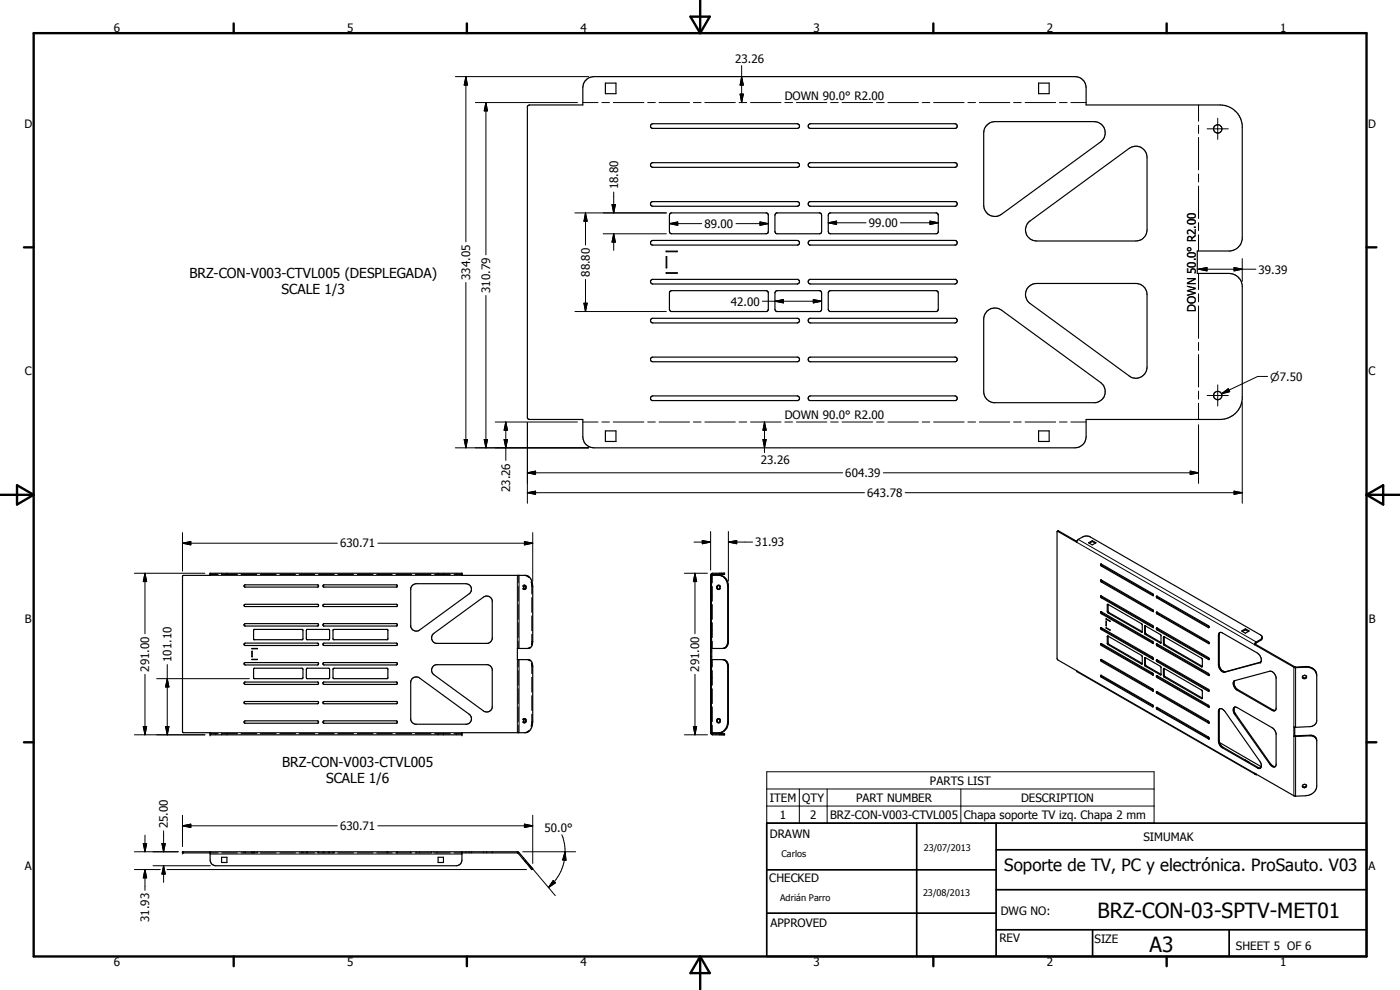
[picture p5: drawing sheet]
<svg xmlns="http://www.w3.org/2000/svg" width="420mm" height="297mm" viewBox="0 0 420 297" stroke-linecap="round" stroke-linejoin="round" font-family="sans-serif">
<g fill="none" stroke="#000" stroke-width=".35">
<path d="M158.3 31.8l.6-.3h16v-5.2a3.3 3.3 0 0 1 3.4-3.3h144.3a3.3 3.3 0 0 1 3.4 3.3v5.2h40.2a6.7 6.7 0 0 1 6.6 6.1v34.2a4.1 4.1 0 0 1-3.5 3.5h-10v6.7h9.5a4 4 0 0 1 4 3.6v34.2a6.7 6.7 0 0 1-6.6 6.1h-40.2v5.1a3.3 3.3 0 0 1-3.4 3.4h-144.3a3.3 3.3 0 0 1-3.4-3.4v-5.1h-16l-.6-.6zM181.7 24.9h3.2v3.2h-3.2zM195.5 37.3l43.8-.2a.71 .71 0 0 1 .6 .7 .71 .71 0 0 1-.5 .7h-43.7a.71 .71 0 0 1-.5-.5 .71 .71 0 0 1 .3-.7zM242.7 37.4l.5-.3h43.4a.72 .72 0 0 1 .7 .6 .72 .72 0 0 1-.5 .8h-43.8l-.4-.4zM295.9 37.8l1.4-1.1 1.3-.2h29.8a3.4 3.4 0 0 1 3.1 2.3 3.4 3.4 0 0 1-1.1 3.7l-29.8 21.8a3.4 3.4 0 0 1-5.4-2.7v-21.8l.3-1.2zM311.7 24.9h3.2v3.2h-3.2zM195.5 48.9l43.9-.1 .4 .3a.68 .68 0 0 1 .1 .7 .68 .68 0 0 1-.6 .4h-43.4a.69 .69 0 0 1-.7-.5 .69 .69 0 0 1 .3-.8zM242.6 49.2l.4-.4h43.8a.72 .72 0 0 1 .5 .8 .72 .72 0 0 1-.7 .6h-43.4l-.6-.4zM195.4 72.4l.5-.3h43.4a.71 .71 0 0 1 .6 .7 .71 .71 0 0 1-.5 .7h-43.7l-.4-.3zM195.4 60.7l.3-.2h43.7a.71 .71 0 0 1 .5 .8 .71 .71 0 0 1-.6 .6h-43.4a.71 .71 0 0 1-.6-.4 .71 .71 0 0 1 .1-.8zM199.9 75.4h3.3v.1h-3.3zM199.9 77h.2v3.3h-.2z"/>
<path d="M201.1 64.1l.3-.2h28.7l.3 .2 .2 .5v4.9l-.2 .5-.5 .1h-28.3l-.5-.1-.2-.5v-4.9zM232.8 64.1l.3-.2h13l.3 .2 .2 .5-.1 5.2-.6 .3h-13l-.3-.6v-4.9zM242.7 60.7l.3-.2h43.8a.72 .72 0 0 1 .5 .8 .72 .72 0 0 1-.7 .6h-43.4a.71 .71 0 0 1-.6-.4 .71 .71 0 0 1 .1-.8zM242.7 72.4l.5-.3h43.4a.72 .72 0 0 1 .7 .6 .72 .72 0 0 1-.5 .8h-43.8l-.4-.3zM248.8 64.1l.3-.2h32l.5 .7v4.9l-.2 .5-.5 .1h-31.7l-.4-.1-.2-.5v-4.9zM308.8 66.5l30.1-22a3.3 3.3 0 0 1 3.5-.3 3.3 3.3 0 0 1 1.8 3v21.8a3.3 3.3 0 0 1-3.3 3.3h-29.8a3.3 3.3 0 0 1-3.1-2.1 3.3 3.3 0 0 1 .8-3.7zM195.5 95.6l43.9-.1a.71 .71 0 0 1 .5 .8 .71 .71 0 0 1-.6 .6h-43.4a.72 .72 0 0 1-.7-.5 .72 .72 0 0 1 .3-.8zM195.5 83.9l43.9-.1 .4 .3a.68 .68 0 0 1 .1 .7 .68 .68 0 0 1-.6 .4h-43.4a.69 .69 0 0 1-.7-.5 .69 .69 0 0 1 .3-.8zM199.9 81.8h3.3v.2h-3.3zM201 87.5l.6-.3h28.3l.5 .2 .2 .5v4.9l-.5 .7h-28.7l-.5-.7zM232.8 87.4l.4-.2 13 .1 .4 .6-.1 5.2-.4 .4h-13l-.5-.7v-4.9zM242.6 84.2l.4-.4h43.8a.72 .72 0 0 1 .5 .8 .72 .72 0 0 1-.7 .6h-43.4l-.6-.4z"/>
<path d="M242.7 95.7l.3-.2h43.8a.72 .72 0 0 1 .5 .8 .72 .72 0 0 1-.7 .6h-43.4a.71 .71 0 0 1-.6-.4 .71 .71 0 0 1 .1-.8zM248.8 87.4l.4-.2h31.7l.6 .3 .1 .4v4.9l-.5 .7h-32l-.5-.7v-4.9zM296.2 93.4a3.4 3.4 0 0 1 4.4-.4l29.8 21.8a3.4 3.4 0 0 1 1.2 3.5 3.4 3.4 0 0 1-2.8 2.5h-30.7a3.4 3.4 0 0 1-2.9-3.3v-21.7l.3-1.3zM308.7 86l1.1-.7 1.3-.3h29.8a3.3 3.3 0 0 1 3.3 3.4v21.8a3.3 3.3 0 0 1-1.8 2.9 3.3 3.3 0 0 1-3.5-.3l-29.8-21.7a3.3 3.3 0 0 1-.4-5.1zM195.4 107.4l.5-.3h43.4a.7 .7 0 0 1 .6 .7 .7 .7 0 0 1-.6 .7h-43.4a.71 .71 0 0 1-.6-.4 .71 .71 0 0 1 .1-.7zM195.5 118.9l43.8-.1a.71 .71 0 0 1 .6 .6 .71 .71 0 0 1-.5 .8h-43.7a.71 .71 0 0 1-.5-.6 .71 .71 0 0 1 .3-.7zM242.7 107.4l.5-.3h43.4a.7 .7 0 0 1 .7 .7 .7 .7 0 0 1-.7 .7h-43.4a.71 .71 0 0 1-.6-.4 .71 .71 0 0 1 .1-.7zM242.7 119l.5-.2h43.4a.72 .72 0 0 1 .7 .6 .72 .72 0 0 1-.5 .8h-43.8l-.4-.4zM181.7 129.3h3.2v3.2h-3.2zM311.7 129.3h3.2v3.2h-3.2zM317.3 159.5l-.1 38.1 .2 .4 5.7 3.3 .1 .2 53.5 30.8M317.3 159.4l5.8 3.3 .5-.9 1.8-.9 .8-.1 1 .3 51.1 29.4a.92 .92 0 0 1 .2 1.5l-1.6 1-.1 .3"/>
<path d="M317.3 159.4l.4-.1 5.5 3.1M317.3 159.4v.1M63.1 172.3h2.3M66.5 172v.1M66.5 172.2v.1M66.6 172.3h4.6M68.1 172v.1M68.1 172.2v.1M72.4 172.3h4.6M73.4 175.6l21.9-.1 .3 .3-.2 .3h-21.9l-.3-.3zM78.2 172.3h4.6M84 172.3h4.7"/>
<path d="M89.8 172.3h4.6M95.6 172.3h4.7M97 175.6l21.9-.1 .4 .3-.2 .3h-22zM101.4 172.3h4.7M107.3 172.3h4.6M113.1 172.3h4.6M118.9 172.3h4.6M123.6 175.8l1.3-.7h14.9a1.68 1.68 0 0 1 1.6 1.2 1.68 1.68 0 0 1-.6 1.9l-14.9 10.9a1.68 1.68 0 0 1-2.6-1.1v-11.5zM124.7 172.3h4.6M130.5 172.3h4.6M131.5 172v.1M131.5 172.2v.1"/>
<path d="M133.1 172v.1M133.1 172.2v.1M136.3 172.3h2.3M156.9 176.5l.4 .4M157.3 175.6h.1M157.3 175.6l-.4 .3M157.3 176.9h.1M157.4 175.6l-.3 .5 .3 .7M157.4 175.6l.5 .3v.6l-.5 .3M157.4 175.6l.2 .5-.2 .7M157.4 176.8l-.1 .1M157.4 175.6h.1"/>
<path d="M157.5 172.6l.8 .3 .4 .4M159.4 174.5l.2 3.7M159.6 179.3v4.4M213.3 172.6h2.8a3 3 0 0 1 2.5 3v17.3a1.76 1.76 0 0 1-1.5 1.7h-3.8M213.3 175.1h.1M213.3 172.6l.5-.6h3.7v.3l-3.8 .1-.1 2.4M213.3 175.5h.1M213.3 176.1h.1M213.3 172.6v47.2M213.3 178.8h.1M213.5 175.1h.1M213.5 175.5h.1"/>
<path d="M213.5 176.1h.1M213.5 178.8h.1M213.6 175.9v4.4M214.9 172v.1M214.9 172.2v.1M215.5 176.9a.6 .6 0 0 0 .6-.6 .6 .6 0 0 0-.6-.6 .67 .67 0 0 0-.2 .7 .67 .67 0 0 0 .5 .5M215.5 176.9h.1M215.5 175.6h.1M215.7 176.9h.1M215.7 175.6h.1M215.8 172.6a3.1 3.1 0 0 1 2.6 3.4v16.5a1.91 1.91 0 0 1-1.5 2.1M216.2 175.9l-.3-.3h-.5a.68 .68 0 0 0-.3 .7 .68 .68 0 0 0 .4 .6"/>
<path d="M216.2 176.6l-.4 .3M216.2 176.5v.1M216.5 172v.1M216.5 172.2v.1M326.7 162.9l1.1-.7 1.1 .7-1.1 .6zM327.8 162.5l-.9 .5M327.8 162.5l.9 .5M327.8 162.2v.3M330.4 174l-.1 .1M330.4 174h.1M330.4 169.2l-.1 .1M330.4 169.2h.1"/>
<path d="M330.5 178.8l-.2 .1 .2 .5 15.4 8.8 .2-.1M330.5 178.8h.1M330.5 174l15.5 8.9 .1 .5h-.2l-15.4-8.8-.2-.5M330.5 178.8l15.4 8.8 .2 .5M330.5 169.2l15.4 8.9 .2 .5h-.2l-15.4-8.8-.2-.5M330.5 178.8l.3 .4 15.3 8.9M330.5 169.2l.3 .5 15.3 8.8M330.5 174l.3 .5 15.3 8.8M347.1 178.9l-.1 .3 .3 .3 15.3 8.8 .3-.2M347.1 178.9h.1M347.2 178.9h.1M347.3 178.9l.2 .4 15.4 8.8"/>
<path d="M347.3 178.9l15.3 8.8 .3 .4M73.3 193.2l.3-.2h21.7a.36 .36 0 0 1 .3 .3 .36 .36 0 0 1-.3 .4h-21.7l-.3-.2zM73.3 199l.3-.2h21.7a.36 .36 0 0 1 .3 .4 .36 .36 0 0 1-.3 .3h-21.7l-.3-.2zM73.4 187.2l21.9-.1 .3 .4-.2 .3h-21.9l-.3-.3zM73.4 181.4l21.9-.1 .3 .4-.2 .3h-21.9l-.3-.3zM75.6 194.6h1.6zM75.6 195.4l.1 1.7zM75.6 197.8l1.6 .1zM76.3 188.8h14.4l.2 .3v2.5l-.2 .3h-14.4l-.2-.1v-2.8zM92 188.9l6.7-.1 .2 .3-.1 2.8h-6.8zM97 181.4l21.9-.1 .4 .4-.2 .3h-22zM97 187.2l21.9-.1 .4 .4-.2 .3h-22z"/>
<path d="M97.1 193h21.8l.4 .3-.4 .4h-21.6l-.4-.2zM97.1 198.8h21.8l.4 .3-.4 .4h-21.6l-.4-.2zM100 188.9l16.2-.1 .2 .2v2.8l-.2 .1h-16.1l-.2-.3zM129.8 190.5l15.3-11.3a1.64 1.64 0 0 1 2.6 1v11.5l-.8 1.1-.5 .2h-15.5a1.72 1.72 0 0 1-1.1-2.5zM130.1 199.8l.8-.4h15.5l.5 .2 .8 1.2v11.5a1.68 1.68 0 0 1-2.6 1l-14.9-10.9a1.71 1.71 0 0 1-.1-2.6zM158.3 194.6a1.66 1.66 0 0 0 1.6-2.1v-16.5a2.95 2.95 0 0 0-2.2-3.4h-19.1v-.6h-75.5v.6h-8l-.3 .2v46.8l.1 .2h8.2v.7h75.5v-.7h19.1M158.3 197.9l.3 .1M158.6 197.9a1.71 1.71 0 0 1 1.3 2v16.6a2.92 2.92 0 0 1-2.4 3.3M158.6 198l.5 .3M159.1 194.2l-.5 .4h-3.3v3.3h3.3M159.5 199.1l.1 3M159.6 190.3l-.1 3.1"/>
<path d="M159.6 184.8v4.4M213.3 188.8h.1M213.3 191.9h.1M213.3 197.8h.1M213.3 197.9h3.8M213.3 194.6h.1M213.3 197.1h.1M213.3 195.4h.1M213.3 199.4h.1M213.3 193h.1M213.3 189.4h.1M213.3 182h.1"/>
<path d="M213.3 181.3h.1M213.3 187.8h.1M213.3 187.1h.1M213.3 193.7h.1M213.3 198.8h.1M213.3 199.5h.1M213.5 188.8h.1M213.5 191.9h.1M213.5 197.8h.1M213.5 194.6h.1M213.5 197.1h.1M213.5 195.4h.1"/>
<path d="M213.5 199.4h.1M213.5 193h.1M213.5 189.4h.1M213.5 182h.1M213.5 181.3h.1M213.5 187.8h.1M213.5 187.1h.1M213.5 193.7h.1M213.5 198.8h.1M213.5 199.5h.1M213.6 181.4v4.4M213.6 186.9v4.4"/>
<path d="M213.6 192.4v7.7M216.9 197.9a1.74 1.74 0 0 1 1.7 1.7v17.3a3 3 0 0 1-2.5 2.9h-2.8M217.1 198a1.98 1.98 0 0 1 1.3 1.9v16.6a3.1 3.1 0 0 1-2.6 3.3M330.3 197.9l15.6 8.8 .2 .5-.2 .1-15.4-8.8zM330.3 188.4l15.6 8.7 .2 .6h-.2l-15.4-8.8zM330.4 193.1l15.5 8.8 .2 .5-.2 .1-15.4-8.8zM330.4 183.6l15.6 8.8 .1 .5-.2 .1-15.4-8.9zM330.5 188.3h.1M330.5 183.6l.3 .4 15.3 8.8M330.5 188.3l.2 .4 15.4 8.9M330.5 193.1l.3 .4 15.3 8.9M330.5 197.9l.2 .3 15.4 8.9"/>
<path d="M332 187.7h.1M332 185.7l1.2 .7zM332 186.4v1.3M332 188.3l1.2 .8zM332 186.4h.1M332 188.4h.1M332.3 190.9l10.4 5.8 .1 2.5h-.3l-10-5.8-.2-.4zM332.4 181.3l10.3 5.9 .1 2.4-.3 .1-9.9-5.8-.3-.4zM332.6 181.4v2.1l.2 .3 10 5.7M332.6 190.9v2.1l.2 .3 10 5.8M343.6 187.7l4.7 2.7 .1 2.6-4.7-2.7zM343.6 197.3h.1"/>
<path d="M343.6 197.3l-.1 .1M343.7 197.3l4.7 2.8v2.4l-4.7-2.7-.2-2.4M343.7 187.8l.2 2.4 4.5 2.6M343.7 197.3l.2 2.4 4.5 2.6M347.1 188.4l-.1 .3 .3 .3 15.3 8.8 .3-.1M347.1 198h.1M347.1 183.6l-.1 .3 .3 .3 15.3 8.8 .3-.1M347.1 193.2l-.1 .3 .3 .3 15.5 8.8-.2-.6-15.3-8.8M347.1 198l-.1 .2 .3 .3 15.3 8.9 .3-.2M347.1 193.2h.1M347.1 183.6h.1M347.2 188.4h-.1"/>
<path d="M347.2 188.4h.1M347.2 193.2h.1M347.2 198h.1M347.2 183.6l.1 .1M347.3 198l15.3 8.8 .3 .4M347.3 183.6l.2 .5 15.4 8.8M347.3 188.4l15.3 8.9 .3 .4M347.3 183.7l15.3 8.8 .3 .4M347.3 188.4l.2 .5 15.4 8.8M347.3 193.2l.2 .4 15.4 8.9M347.3 198l.2 .4 15.4 8.8M349.2 191.1l11.5 6.5 .1 2.4-.2 .1-11.3-6.6-.1-.3z"/>
<path d="M349.4 191.1l.1 2.3 11.3 6.5M362.9 188.1v.1M365.8 190l.8-.2 10.8 6.2a2.09 2.09 0 0 1 .8 2.8l-10.6 2.9a2.12 2.12 0 0 1-1.9-2.2v-8.9zM366.1 189.8l-.2 .4v9.4a2.16 2.16 0 0 0 1.9 1.9l10.5-2.8M372.6 189.3l1.1-.6 1.2 .6-1.2 .7zM373.7 189l-.8 .5M373.7 189l.9 .5M373.7 188.7v.3M376.5 193.4l11.9 6.9 3.5-.1a2.92 2.92 0 0 1 3.2 2.2M376.8 193.3l11.9 6.9 3.1-.2a2.92 2.92 0 0 1 3.3 2.4M376.8 193.3l-.3 .1M378.8 191.3l-.3 .5-1.6 .9-.4 .7"/>
<path d="M73.4 204.7l22-.1 .2 .4-.3 .4h-21.7l-.3-.3zM73.4 216.4l21.9-.1 .3 .4-.3 .3h-21.7l-.3-.2zM73.4 210.6l22-.1 .2 .3-.3 .4h-21.7l-.3-.3zM76.2 200.6l14.4-.1 .3 .3v2.5l-.2 .3h-14.4l-.2-.1zM92 200.6h6.8l.1 2.9-.2 .1h-6.6l-.2-.3zM97 204.7l22.1-.1 .2 .4-.4 .4h-21.6l-.4-.3zM97 210.6l22.1-.1 .2 .3-.4 .4h-21.6l-.4-.3zM97.1 216.3h21.8a.36 .36 0 0 1 .4 .3 .36 .36 0 0 1-.4 .4h-21.6l-.4-.2zM100 200.6l16.1-.1 .3 .2v2.8l-.2 .1h-16.1l-.2-.3zM123.7 203.6a1.71 1.71 0 0 1 2.2-.2l14.9 10.9a1.66 1.66 0 0 1 .7 1.7 1.66 1.66 0 0 1-1.4 1.3h-15.5l-.7-.4-.6-1v-11.4zM157.3 215.6l.5 .2 .1 .7-.3 .3h-.5l-.2-.3M157.3 215.8l.1-.2 .2 .4-.2 .8-.3-.4z"/>
<path d="M157.3 215.6l-.4 .3M157.3 215.6h.1M157.5 215.6h-.1M158.7 219.2l-.9 .6M159.6 214.3l-.2 3.6M159.6 203.2v4.4M159.6 208.7v4.4M213.3 203.6h.1M213.3 200.5h.1M213.3 217.3h.1M213.3 203.1h.1M213.3 205.4h.1"/>
<path d="M213.3 204.6h.1M213.3 217h.1M213.3 216.3h.1M213.3 210.5h.1M213.3 211.2h.1M213.3 213.7h.1M213.5 203.6h.1M213.5 200.5h.1M213.5 217.3h.1M213.5 203.1h.1M213.5 205.4h.1M213.5 204.6h.1"/>
<path d="M213.5 217h.1M213.5 216.3h.1M213.5 210.5h.1M213.5 211.2h.1M213.5 213.7h.1M213.6 217.6l.1 2.4 3.8 .1v.4h-3.7l-.5-.7M213.6 201.2v4.4M213.6 206.7v4.4M213.6 212.1v4.4M215.5 215.6a.68 .68 0 0 0-.4 .6 .68 .68 0 0 0 .3 .6h.5l.3-.3M215.5 215.6h.1M215.5 215.6a.6 .6 0 0 1 .6 .6 .6 .6 0 0 1-.6 .6 .67 .67 0 0 1-.2-.7 .67 .67 0 0 1 .5-.5"/>
<path d="M215.7 215.6h.1M215.8 215.6l.4 .3M330.4 202.6l15.5 8.9 .2 .5h-.2l-15.4-8.8zM330.5 202.6l.3 .5 15.3 8.8M347.1 202.7l-.1 .3 .3 .3 15.3 8.8 .3-.1M347.2 202.7h-.1M347.2 202.7h.1M347.3 207.5l.2 .4 15.4 8.9M347.3 207.5l15.3 8.8 .3 .5M347.3 207.5l-.3 .1 .2 .4 15.4 8.9 .3-.1M347.3 212.3h-.3l.3 .6 15.3 8.8 .3-.2M347.3 202.7l15.4 8.9 .2 .4"/>
<path d="M347.3 212.3l15.4 8.8 .2 .4M347.3 202.7l.2 .5 15.4 8.8M347.3 212.3l.2 .4 15.4 8.8M349.4 200.6l.1 2.3 11.3 6.6M349.4 200.6l11.3 6.5 .1 2.5M349.4 200.6l-.2 .1v2l.2 .5 11.3 6.4M360.8 209.6h-.1M362.9 207.2v.1M365.8 212.9a1.08 1.08 0 0 1 1.8 .5l10.5 15a1.33 1.33 0 0 1-.1 2.2l-11.2-6.2-.7-.8-.4-1.3v-8.9zM366.1 212.6l-.2 .5v9.3l.6 1.3 .3 .4 10.8 6.2 .7 .1M370.2 212.4l.5-.3 .6 .2 11.1 6.6 .6 1.2v9.4a.98 .98 0 0 1-1 .6 .98 .98 0 0 1-.9-.8l-10.7-15.2-.3-.8zM370.6 204.2l10.5-2.8a2.17 2.17 0 0 1 1.9 1.9v9.4l-.3 .5"/>
<path d="M370.6 212.1l-.2 1.1 .4 1 10.5 15 .9 .7 .5 .1M370.6 204.2a1.77 1.77 0 0 0 .7 2.9l10.5 6 .9 .1M370.6 204.2a2.17 2.17 0 0 0 .9 2.7l10.5 6.1 .7 .1M388.6 218.2v2.5M392.1 202.9a.68 .68 0 0 1-.6 .5 .68 .68 0 0 1-.6-.3M395.1 202.4l.1 13.9a1.96 1.96 0 0 1-2 1.7l-4.9 .1v2.8M63.1 220.1h2.3M66.5 220.1v.2M66.5 220.4v.1M66.6 220.1h4.6M68.1 220.1v.2M68.1 220.4v.1"/>
<path d="M72.4 220.1h4.6M78.2 220.1h4.6M84 220.1h4.7M89.8 220.1h4.6M95.6 220.1h4.7M101.4 220.1h4.7M107.3 220.1h4.6M113.1 220.1h4.6M118.9 220.1h4.6M124.7 220.1h4.6M130.5 220.1h4.6M131.5 220.1v.2"/>
<path d="M131.5 220.4v.1M133.1 220.1v.2M133.1 220.4v.1M136.3 220.1h2.3M214.9 220.1v.2M214.9 220.4v.1M216.5 220.1v.2M216.5 220.4v.1M366 222.8l12.5 7.2M373.7 228l1.2 .7M373.7 228v.1M388.3 220.9l4.9-.1a1.81 1.81 0 0 1 2 1.5v13.5a3.3 3.3 0 0 1-3.3 3h-3.5l-11.9-6.8 .1 .2 .4 .1"/>
<path d="M388.6 220.7l4.5-.1a1.77 1.77 0 0 1 2.1 1.5M388.6 220.7l-.3 .2M391 235.6a.6 .6 0 0 1 .7-.3 .6 .6 0 0 1 .4 .7l-.5 .3h-.5l-.2-.5zM392.1 235.6l-.5 .5-.7-.3M63.1 255.6v2.5a1.73 1.73 0 0 0 1.7 1.7h72.1a1.71 1.71 0 0 0 1.7-1.7v-2.5M66.5 257.2h1.6v1.6h-1.6zM66.6 255.9h4.6M72.4 255.9h4.6M73.2 255.6v.1M73.2 255.8v.1M75.6 255.6v.1M75.6 255.8v.1"/>
<path d="M75.7 255.6v.1M75.7 255.8v.1M76.1 255.6v.1M76.1 255.8v.1M77.2 255.6v.1M77.2 255.8v.1M78.2 255.9h4.6M84 255.9h4.7M89.8 255.9h4.6M90.9 255.6v.1M90.9 255.8v.1M91.9 255.6v.1"/>
<path d="M91.9 255.8v.1M95.6 255.8l4.7 .1M95.6 255.6v.1M96.9 255.6v.1M96.9 255.8v.1M98.9 255.6v.1M98.9 255.8v.1M99.9 255.6v.1M99.9 255.8v.1M101.4 255.9h4.7M107.3 255.9h4.6M113.1 255.9h4.6"/>
<path d="M116.4 255.6v.1M116.4 255.8v.1M118.9 255.9h4.6M119.3 255.6v.1M119.3 255.8v.1M123.3 255.6v.1M123.3 255.8v.1M124.7 255.9h4.6M129.5 255.6v.1M129.5 255.8v.1M130.5 255.9h4.6M131.5 257.2h1.6v1.6h-1.6z"/>
<path d="M136.3 255.9h19M141.5 255.6v.1M141.5 255.8v.1M147.7 255.6v.1M147.7 255.8v.1M155.3 255.6h-100.5v.3h10.6M155.3 255.6v.1M155.3 255.8v.1M155.3 255.6l.5 .2 4.1 4.9-.3 .2-4.3-5M156.9 257.6h.1M157.1 257.4l-.1 .1M157.8 258.5l-.2 .1"/>
<path d="M157.9 258.4h-.1"/>
<circle cx="365.5" cy="38.7" r="1.26"/>
<circle cx="365.5" cy="118.7" r="1.25"/>
<circle cx="391.6" cy="203.1" r=".58"/>
</g>
<g fill="#000">
<circle cx="63.1" cy="172" r=".18"/>
<circle cx="138.6" cy="172" r=".18"/>
<circle cx="346.1" cy="178.5" r=".18"/>
<circle cx="332.6" cy="181.4" r=".18"/>
<circle cx="332.6" cy="190.9" r=".18"/>
<circle cx="343.7" cy="187.8" r=".18"/>
<circle cx="343.7" cy="197.3" r=".18"/>
<circle cx="346.1" cy="197.6" r=".18"/>
<circle cx="346.1" cy="192.8" r=".18"/>
<circle cx="346.1" cy="188.1" r=".18"/>
<circle cx="346.1" cy="183.3" r=".18"/>
<circle cx="349.4" cy="191.1" r=".18"/>
<circle cx="362.9" cy="192.9" r=".18"/>
<circle cx="362.9" cy="197.7" r=".18"/>
<circle cx="378.3" cy="198.7" r=".18"/>
<circle cx="216.2" cy="215.9" r=".18"/>
<circle cx="346.1" cy="207.1" r=".18"/>
<circle cx="346.1" cy="202.4" r=".18"/>
<circle cx="349.4" cy="200.6" r=".18"/>
<circle cx="362.9" cy="202.5" r=".18"/>
<circle cx="362.9" cy="212" r=".18"/>
<circle cx="362.9" cy="216.8" r=".18"/>
<circle cx="63.1" cy="220.5" r=".18"/>
<circle cx="138.6" cy="220.5" r=".18"/>
<circle cx="362.9" cy="221.5" r=".18"/>
<circle cx="377" cy="232.3" r=".18"/>
<circle cx="54.8" cy="255.6" r=".18"/>
<circle cx="54.8" cy="255.9" r=".18"/>
</g>
<g fill="none" stroke="#000" stroke-width=".3">
<path d="M222.6 19.7v11.1M136.6 23h40M139.8 23l.5 2.5h-1zM139.8 23v49.6M142.7 30.8h30.6M145.8 30.8l.5 2.5h-1zM145.8 30.8v45.7M174.9 30.8h4.6M180.6 30.8h2.3M184.1 30.8h9.1M194.4 30.8h2.3M197.8 30.8h9.2"/>
<path d="M208.1 30.8h2.3M211.5 30.8h9.2M221.8 30.8h2.3M222.1 28.2h1l-.5 2.6zM222.6 23l.5 2.5h-1zM225.2 30.8h9.2M235.5 30.8h2.4M239 30.8h9.1M249.3 30.8h2.3M252.7 30.8h9.2M263 30.8h2.3M266.5 30.8h9.1"/>
<path d="M276.8 30.8h2.2M280.2 30.8h9.1M290.5 30.8h2.3M293.9 30.8h9.2M304.2 30.8h2.3M307.7 30.8h9.1M318 30.8h2.2M321.4 30.8h4.6M359.7 31.5v4.9M359.7 37.6v2.4M362.3 38.7h6.3M365.5 35.5v6.3"/>
<path d="M184.2 57.6v6.3M359.7 41.2v9.8M359.7 52.2v2.4M359.7 55.8v9.8M172.5 63.9h27.5M175.7 63.9l.5 2.5h-1zM175.7 63.9v9.6M181 70.1h19M183.7 61.4h1l-.5 2.5zM184.2 70.1l.5 2.5h-1zM184.2 70.1v5M200.9 67.1l2.5-.5v1z"/>
<path d="M200.9 67.1h9.7M220.9 67.1h9.7M228.1 66.6l2.5 .5-2.5 .5zM248.6 66.8l2.5-.5v1.1zM248.6 66.8h11.3M270.2 66.8h11.4M279.1 66.3l2.5 .5-2.5 .6zM359.7 66.8v2.4M359.7 70.4v4.9M372.8 77.6v6.9M139.8 84.8v49.6M145.8 88.6v45.8"/>
<path d="M172.5 93.5h27.5M175.2 91h1l-.5 2.5zM175.7 83.8v9.7M228.8 90.4h17.8M232.6 90.4l2.5-.5v1zM244.1 89.9l2.5 .5-2.5 .5zM359.7 80.8l2.5-.5v1zM359.7 82v4.9M359.7 88.1v2.5M359.7 91.8v9.7M359.7 80.8h17.2M370.4 80.3l2.4 .5-2.4 .5z"/>
<path d="M359.7 102.7v2.5M359.7 106.4v9.7M359.7 117.3v2.5M362.3 118.7h6.3M365.5 115.5v6.3M366.6 118.2l2-1.6 .5 .9zM380.4 112.9h-2.9l-10.9 5.3M136.6 134.4h40M139.3 131.9h1l-.5 2.5zM145.3 131.9h1l-.5 2.5zM148.6 126.6h24.7M151.3 131.9h1l-.5 2.5z"/>
<path d="M151.8 126.6l.5 2.5h-1zM151.8 126.6v11.5M158.3 126.8v24.2M174.9 126.6h4.6M180.6 126.6h2.3M184.1 126.6h9.1M194.4 126.6h2.3M197.8 126.6h9.2M208.1 126.6h2.3M211.5 126.6h9.2M221.8 126.6h2.3M225.2 126.6h9.2"/>
<path d="M229 131.9h.9l-.5 2.5zM229.4 126.6l.5 2.5h-.9zM229.4 126.6v9.2M235.5 126.6h2.4M239 126.6h9.1M249.3 126.6h2.3M252.7 126.6h9.2M263 126.6h2.3M266.5 126.6h9.1M276.8 126.6h2.2M280.2 126.6h9.1M290.5 126.6h2.3"/>
<path d="M293.9 126.6h9.2M304.2 126.6h2.3M307.7 126.6h9.1M318 126.6h2.2M321.4 126.6h4.6M359.7 121v4.9M359.7 127.4v17.6M372.8 120.8v30.2M54.8 159.8v11.6M158.3 141.9l2.4-.5v1zM158.3 147.8l2.4-.4v.9zM158.3 141.9h94.6"/>
<path d="M158.3 147.8h101.1M159.9 159.8v14.6M213.3 159.5v11.6M218.6 159.5v14.9M265.1 141.9h94.6M271.6 147.8h101.2M317.7 159.3l-.3 .1M357.2 141.4l2.5 .5-2.5 .5zM370.4 147.4l2.4 .4-2.4 .5zM40.3 172h21.2M43.5 172l.5 2.5h-1zM43.5 172v18.2"/>
<path d="M54.8 163l2.5-.5v1zM54.8 163h46.4M63.1 172.6h75.5M64.8 172v.1M64.8 172.2v.1M113.4 163h46.5M136.9 172v.1M136.9 172.2v.1M155.3 172.6v22M155.5 172.6v2.2M155.5 175.9v4.4M155.8 172.6v22"/>
<path d="M157.4 162.5l2.5 .5-2.5 .5zM159.6 176h.1M159.8 176h.1M205.4 172h6.9M208.3 162.6h5M208.6 172l.5 2.5h-1zM208.6 172v18.2M210.8 162.2l2.5 .4-2.5 .6zM213.3 173h.1M213.3 178.2h.1M213.3 176.8h.1M213.3 179.2h.1"/>
<path d="M213.5 173h.1M213.5 172.6v22M213.5 178.2h.1M213.5 176.8h.1M213.5 179.2h.1M213.7 172.6v2.2M213.7 175.9v4.4M215.8 172v.3M218.4 176h.2M218.6 162.6l2.5-.4v1zM218.6 162.6h7.3M323.1 162.7l53.4 30.7"/>
<path d="M323.6 161.8l53.4 30.8M330.8 179.2l-.3 .2M330.8 169.7l-.3 .1M330.8 174.5l-.3 .1M346.1 178.5l-.2 .1M347.5 179.3l-.2 .2M50.2 199.4v21.1M155.3 197.9v21.9M155.5 181.4v4.4M155.5 186.9v4.4M155.5 192.4v2.2M155.5 197.9v2.2"/>
<path d="M155.8 197.9v21.9M159.6 199.9h.1M159.6 192.5h.1M159.8 199.9h.1M159.8 192.5h.1M213.3 189.1h.1M213.3 191.6h.1M213.3 187.7h.1M213.3 190h.1M213.3 191.4h.1M213.3 180.5h.1M213.5 189.1h.1"/>
<path d="M213.5 191.6h.1M213.5 197.9v21.9M213.5 187.7h.1M213.5 190h.1M213.5 191.4h.1M213.5 180.5h.1M213.7 181.4v4.4M213.7 186.9v4.4M213.7 192.4v2.2M213.7 197.9v2.2M218.4 199.9h.2M218.4 192.5h.2"/>
<path d="M330.8 193.5l-.3 .2M330.8 184l-.3 .1M330.8 188.8l-.3 .1M330.8 198.3l-.3 .2M332.6 181.4l-.3 .1M332.6 183.4l-.3 .1M332.6 190.9l-.3 .1M332.6 192.9l-.3 .1M332.8 183.8l-.2 .1M332.8 193.3l-.2 .1M342.8 189.5l-.3 .2M342.8 199.1l-.3 .1"/>
<path d="M343.7 187.8l-.2 .1M343.7 189.8l-.2 .1M343.7 197.3l-.2 .2M343.7 199.3l-.2 .2M344 190.2l-.3 .2M344 199.8l-.3 .1M346.1 188.1l-.2 .1M346.1 192.8l-.2 .2M346.1 197.6l-.2 .1M346.1 183.3l-.2 .1M347.5 184.1l-.2 .1M347.5 198.4l-.2 .1"/>
<path d="M347.5 193.6l-.2 .2M347.5 188.9l-.2 .1M348.4 192.8l-.2 .1M349.4 191.1l-.2 .1M349.4 193.1l-.2 .1M349.7 193.5l-.3 .1M360.8 199.9l-.2 .2M362.9 192.9l-.3 .1M362.9 188.1l-.3 .2M362.9 197.7l-.3 .1M365.9 190.5l-.2 .1M365.9 199.3l-.2 .2"/>
<path d="M378.3 191.9v.3M378.3 198.7l-.2 .1M391.8 200l.1 .2M43 218h1l-.5 2.5zM43.5 202.3v18.2M47 203.6h27.8M49.7 218h1l-.5 2.5zM50.2 203.6l.5 2.5h-1zM63.1 219.8h75.5M155.5 201.2v4.4M155.5 206.7v4.4M155.5 212.1v4.4"/>
<path d="M155.5 217.6v2.2M159.6 216.5h.1M159.8 216.5h.1M208.1 218h1l-.5 2.5zM208.6 202.3v18.2M213.3 200.8h.1M213.3 203.3h.1M213.3 219.5h.1M213.3 215.6h.1M213.3 204.8h.1M213.3 214.3h.1M213.3 203.4h.1"/>
<path d="M213.3 202.4h.1M213.3 213.3h.1M213.3 212h.1M213.3 201.1h.1M213.5 200.8h.1M213.5 203.3h.1M213.5 219.5h.1M213.5 215.6h.1M213.5 204.8h.1M213.5 214.3h.1M213.5 203.4h.1M213.5 202.4h.1"/>
<path d="M213.5 213.3h.1M213.5 212h.1M213.5 201.1h.1M213.7 201.2v4.4M213.7 206.7v4.4M213.7 212.1v4.4M213.7 217.6v2.2M218.4 216.5h.2M323.1 201.3l53.4 30.7M330.8 203.1l-.3 .1M346.1 211.9l-.2 .1M346.1 202.4l-.2 .1"/>
<path d="M346.1 207.1l-.2 .2M347.5 207.9l-.2 .2M347.5 212.7l-.2 .2M347.5 203.2l-.2 .1M348.4 202.3l-.2 .2M349.4 200.6l-.2 .1M349.4 202.6l-.2 .1M349.7 203l-.3 .2M360.8 209.5l-.2 .1M362.9 207.2l-.3 .2M362.9 216.8l-.3 .1M362.9 212l-.3 .1"/>
<path d="M362.9 202.5l-.3 .1M365.9 213.3l-.2 .1M367.8 201.5l-.2 .2M370.8 214.2l-.2 .2M371.5 206.9l-.2 .2M382 213l-.2 .1M388.3 200.2v17.9M388.8 200.3v17.9M40.3 220.5h21.2M64.8 220.1v.2M64.8 220.4v.1M136.9 220.1v.2"/>
<path d="M136.9 220.4v.1M205.4 220.5h6.9M215.8 220.1v.4M230.1 231.6h116.3v15.4h-116.3zM230.1 236.7h116.3M239.9 236.7v10.3M248.2 236.7v10.3M288.4 236.7v10.3M362.9 221.5l-.3 .2M365.9 222.2l-.2 .1M367.1 224.2l-.3 .2M377.6 230.3l-.2 .1"/>
<path d="M381.3 229.2l-.2 .1M388.3 220.9v17.9M388.8 221v17.9M393.1 220.6l.1 .2M40.3 255.6h13.2M43 253.1h1l-.5 2.5zM43.5 250.6v5M45.9 259.8h17.2M48.6 253.1h1l-.5 2.5zM49.1 259.8l.5 2.5h-1zM49.1 249.3v6.3M49.1 259.8v5"/>
<path d="M54.8 247.8l2.5-.5v1zM54.8 244.6v9.4M54.8 247.8h46.4M55.1 255.6v.3M63.1 256.2h75.5M73.6 255.6v.1M73.6 255.8v.1M76.4 255.6v.1M76.4 255.8v.1M90.6 255.6v.1M90.6 255.8v.1M92.3 255.6v.1"/>
<path d="M92.3 255.8v.1M95.3 255.6v.1M95.3 255.8v.1M97.3 255.6v.1M97.3 255.8v.1M98.6 255.6v.1M98.6 255.8v.1M100.3 255.6v.1M100.3 255.8v.1M113.4 247.8h46.5M116.1 255.6v.1M116.1 255.8v.1"/>
<path d="M118.9 255.6v.1M118.9 255.8v.1M124.9 255.6v.1M124.9 255.8v.1M125.9 255.6v.1M125.9 255.8v.1M130.2 255.6v.1M130.2 255.8v.1M131.2 255.6v.1M131.2 255.8v.1M139.8 255.6v.1M139.8 255.8v.1"/>
<path d="M140.8 255.6v.1M140.8 255.8v.1M145.1 255.6v.1M145.1 255.8v.1M146.1 255.6v.1M146.1 255.8v.1M156.9 255.6h15.9M157.4 247.3l2.5 .5-2.5 .5zM157.7 258.1l-.2 .3M158.4 259.3l-.1 .1M158.6 259.2h-.1M158.8 259.4l7.9 9.3"/>
<path d="M159.9 244.6v14.5M168.6 250.4l.8 2.6 .2 2.6M169.6 255.6l.3 2.5-1-.1zM169.6 255.6a13.7 13.7 0 0 1-5 10.7M230.1 241.9h116.3M40.3 260.9h7.8M43.5 260.9l.5 2.5h-1zM43.5 260.9v6.3M50.1 260.9h107.9M166 264.2l.7 .7-2.1 1.4z"/>
</g>
<g fill="none" stroke="#000" stroke-width=".71">
<path d="M10.1 9.9h400v277.1h-400zM70.1 7v2.9M140.1 7v2.9M207.2 5h5.8l-2.9 4.9zM210.1 0v9.9M280.1 7v2.9M350.1 7v2.9M7.2 74.2h2.9M410.1 74.2h3M.1 148.5h10M5.1 145.6l5 2.9-5 2.9zM410.1 148.5h10"/>
<path d="M410.1 148.5l5-2.9v5.8zM7.2 222.7h2.9M410.1 222.7h3M70.1 287v2.9M140.1 287v2.9M210.1 287v10M210.1 287l2.9 5h-5.8zM280.1 287v2.9M350.1 287v2.9"/>
</g>
<path d="M230.1 247h180v40h-180zM275.1 247v40M298.9 255h111.2M298.9 247v40M230.1 274h68.8M230.1 261h68.8M298.9 279h111.2M298.9 267h111.2M327.9 279v8M368.9 279v8" fill="none" stroke="#000" stroke-width=".51"/>
<g fill="#000">
<path d="M139.8 23l.5 2.5h-1zM145.8 30.8l.5 2.5h-1zM222.1 28.2h1l-.5 2.6zM222.6 23l.5 2.5h-1zM175.7 63.9l.5 2.5h-1zM183.7 61.4h1l-.5 2.5zM184.2 70.1l.5 2.5h-1zM200.9 67.1l2.5-.5v1zM228.1 66.6l2.5 .5-2.5 .5zM248.6 66.8l2.5-.5v1.1zM279.1 66.3l2.5 .5-2.5 .6zM175.2 91h1l-.5 2.5z"/>
<path d="M232.6 90.4l2.5-.5v1zM244.1 89.9l2.5 .5-2.5 .5zM359.7 80.8l2.5-.5v1zM370.4 80.3l2.4 .5-2.4 .5zM366.6 118.2l2-1.6 .5 .9zM139.3 131.9h1l-.5 2.5zM145.3 131.9h1l-.5 2.5zM151.3 131.9h1l-.5 2.5zM151.8 126.6l.5 2.5h-1zM229 131.9h.9l-.5 2.5zM229.4 126.6l.5 2.5h-.9zM158.3 141.9l2.4-.5v1z"/>
<path d="M158.3 147.8l2.4-.4v.9zM357.2 141.4l2.5 .5-2.5 .5zM370.4 147.4l2.4 .4-2.4 .5zM43.5 172l.5 2.5h-1zM54.8 163l2.5-.5v1zM157.4 162.5l2.5 .5-2.5 .5zM208.6 172l.5 2.5h-1zM210.8 162.2l2.5 .4-2.5 .6zM218.6 162.6l2.5-.4v1zM43 218h1l-.5 2.5zM49.7 218h1l-.5 2.5zM50.2 203.6l.5 2.5h-1z"/>
<path d="M208.1 218h1l-.5 2.5zM43 253.1h1l-.5 2.5zM48.6 253.1h1l-.5 2.5zM54.8 247.8l2.5-.5v1zM157.4 247.3l2.5 .5-2.5 .5zM169.6 255.6l.3 2.5-1-.1zM43.5 260.9l.5 2.5h-1zM49.1 259.8l.5 2.5h-1zM166 264.2l.7 .7-2.1 1.4z"/>
</g>
<g font-size="6.3">
<text x="329.4" y="275.4">BRZ-CON-03-SPTV-MET01</text>
<text x="345" y="285.6">A3</text>
</g>
<text font-size="5.1" x="301.4" y="261.3">Soporte de TV, PC y electrónica. ProSauto. V03</text>
<g font-size="4.1">
<text x="56.8" y="83.3">BRZ-CON-V003-CTVL005 (DESPLEGADA)</text>
<text x="84.5" y="88.3">SCALE 1/3</text>
<text x="84.7" y="230">BRZ-CON-V003-CTVL005</text>
<text x="97.9" y="235">SCALE 1/6</text>
</g>
<g font-size="3.5">
<text x="34.2" y="9.6">6</text>
<text x="104.2" y="9.6">5</text>
<text x="174.2" y="9.6">4</text>
<text x="244.2" y="9.6">3</text>
<text x="314.2" y="9.6">2</text>
<text x="384.2" y="9.6">1</text>
<text x="220.7" y="18.9">23.26</text>
<text x="235.5" y="29.9">DOWN 90.0° R2.00</text>
<text x="7.3" y="38.4">D</text>
<text x="410.6" y="38.4">D</text>
<text x="185.5" y="56.9" transform="rotate(-90 185.5 56.9)">18.80</text>
<text x="211.4" y="68.4">89.00</text>
<text x="260.7" y="68.2">99.00</text>
<text x="141.1" y="84" transform="rotate(-90 141.1 84)">334.05</text>
<text x="177" y="83.1" transform="rotate(-90 177 83.1)">88.80</text>
<text x="377.7" y="82.1">39.39</text>
<text x="147.1" y="87.9" transform="rotate(-90 147.1 87.9)">310.79</text>
<text x="219.3" y="91.7">42.00</text>
<text x="358.8" y="93.6" transform="rotate(-90 358.8 93.6)">DOWN 50.0° R2.00</text>
<text x="7.4" y="112.6">C</text>
<text x="410.7" y="112.6">C</text>
<text x="235.5" y="125.8">DOWN 90.0° R2.00</text>
<text x="228.3" y="139.2">23.26</text>
<text x="253.7" y="143.2">604.39</text>
<text x="153.1" y="147.6" transform="rotate(-90 153.1 147.6)">23.26</text>
<text x="260.3" y="149.1">643.78</text>
<text x="102.1" y="164.3">630.71</text>
<text x="226.7" y="164">31.93</text>
<text x="7.4" y="186.9">B</text>
<text x="410.8" y="186.9">B</text>
<text x="44.8" y="201.5" transform="rotate(-90 44.8 201.5)">291.00</text>
<text x="51.5" y="198.6" transform="rotate(-90 51.5 198.6)">101.10</text>
<text x="209.9" y="201.5" transform="rotate(-90 209.9 201.5)">291.00</text>
<text x="279.1" y="235.5">PARTS LIST</text>
<text x="231" y="240.5">ITEM</text>
<text x="234" y="245.7">1</text>
<text x="240.8" y="240.6">QTY</text>
<text x="243.1" y="245.7">2</text>
<text x="249.1" y="245.7">BRZ-CON-V003-CTVL005</text>
<text x="256.9" y="240.5">PART NUMBER</text>
<text x="289.3" y="245.7">Chapa soporte TV izq. Chapa 2 mm</text>
<text x="306.4" y="240.6">DESCRIPTION</text>
<text x="50.4" y="248.5" transform="rotate(-90 50.4 248.5)">25.00</text>
<text x="102.1" y="249">630.71</text>
<text x="163.4" y="249.6">50.0°</text>
<text x="231" y="251.5">DRAWN</text>
<text x="343.1" y="252.3">SIMUMAK</text>
<text x="7.4" y="261.1">A</text>
<text x="410.7" y="261.1">A</text>
<text x="230.9" y="264.6">CHECKED</text>
<text x="300.3" y="274.5">DWG NO:</text>
<text x="44.8" y="276.6" transform="rotate(-90 44.8 276.6)">31.93</text>
<text x="231.3" y="278.3">APPROVED</text>
<text x="299.9" y="282.6">REV</text>
<text x="328.5" y="283.1">SIZE</text>
<text x="370.9" y="285.1">SHEET 5 OF 6</text>
<text x="34.2" y="289.9">6</text>
<text x="104.2" y="289.9">5</text>
<text x="174.2" y="289.9">4</text>
<text x="244.2" y="289.9">3</text>
<text x="314.2" y="289.9">2</text>
<text x="384.2" y="289.9">1</text>
</g>
<text font-size="3.3" x="381.2" y="114.2">n7.50</text>
<g font-size="2.7">
<text x="234.5" y="257.1">Carlos</text>
<text x="277.2" y="255.3">23/07/2013</text>
<text x="277" y="268.7">23/08/2013</text>
<text x="234.1" y="270.3">Adrián Parro</text>
</g>
</svg>
